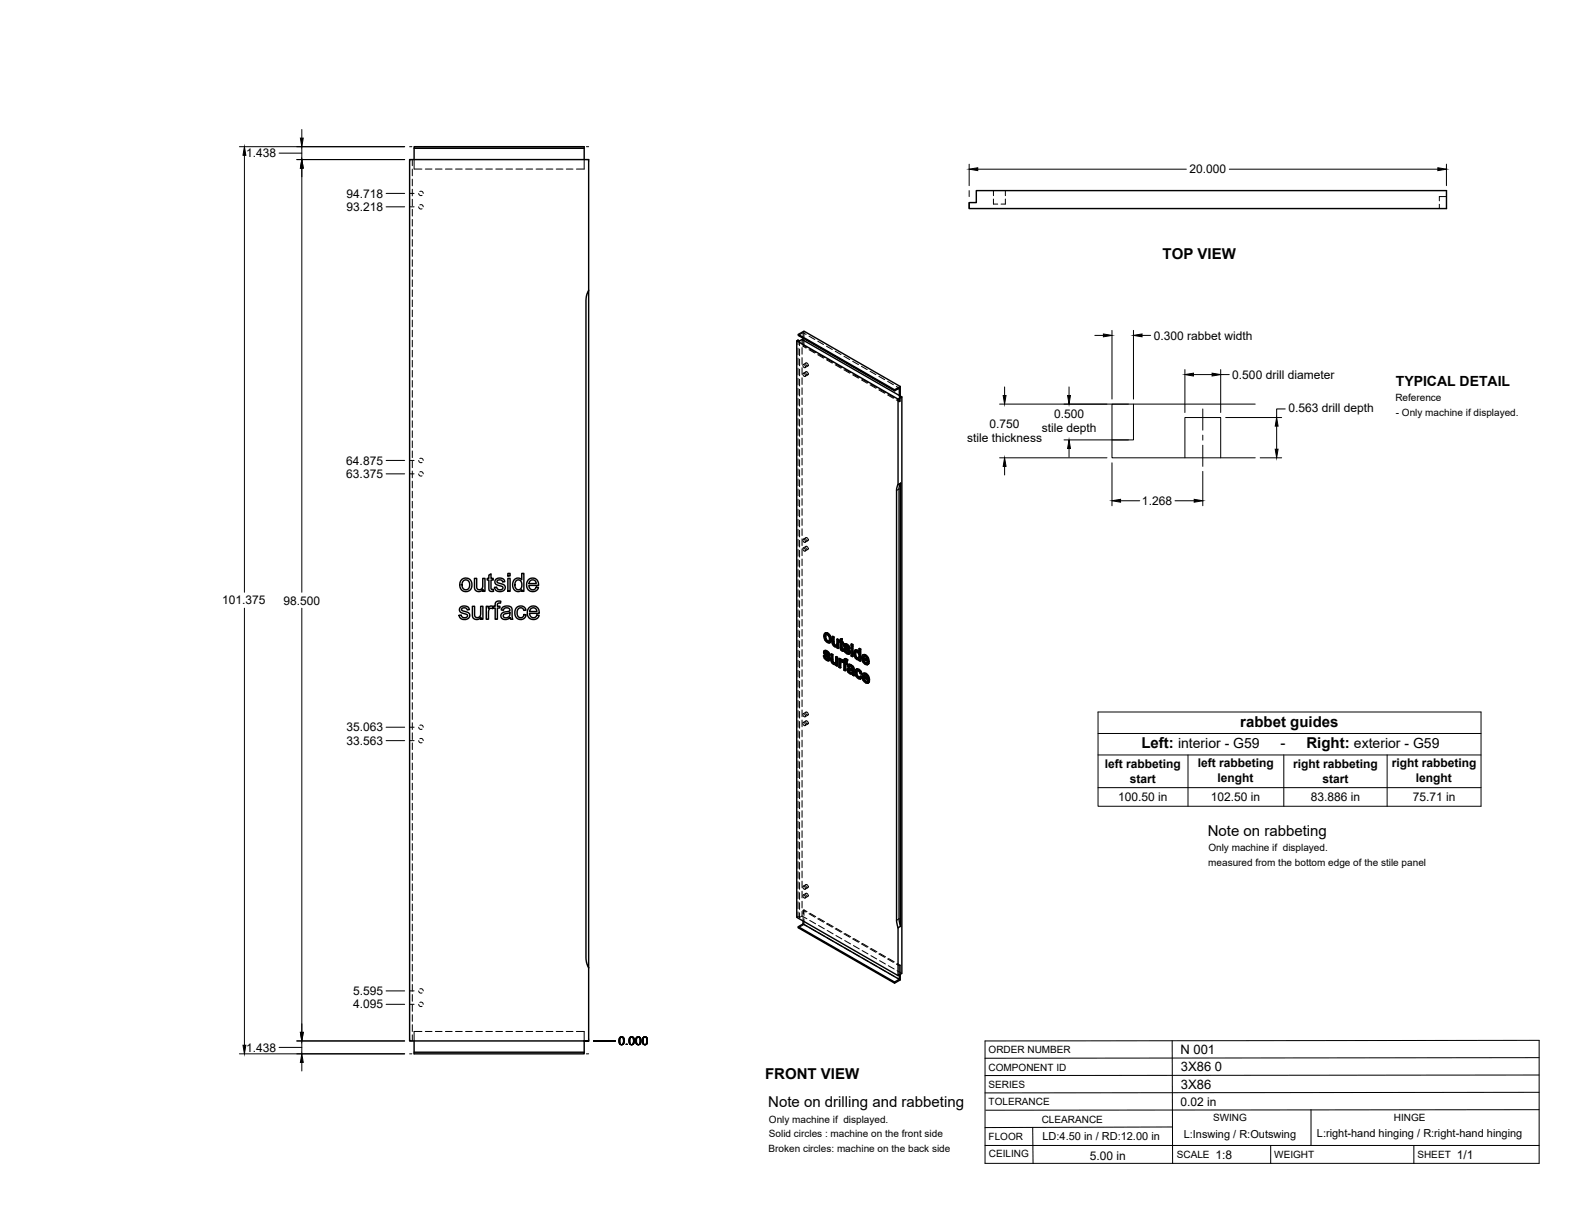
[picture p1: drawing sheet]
<svg xmlns="http://www.w3.org/2000/svg" width="559mm" height="432mm" viewBox="0 0 559 432" stroke-linecap="round" stroke-linejoin="round" font-family="sans-serif">
<!-- layer: Visible -->
<g fill="none" stroke="#000" stroke-width=".51">
<path d="M146.9 52.6v4M207.3 52.6h-60.4v-.6h60.4v4.6M346.4 67.6h166.8v6.4h-169.3v-2.1h2.5zM208.9 103v-46.4h-63.6v312.7h63.6v-266.3l-.7 1.4-.3 2.2v233.2l.3 2.2 .7 1.4M283.2 118.7l2-1.2 34.2 19.6M284.9 120v.7M282.7 120.9v204.6l35.9 20.7M317.4 138.3l-34.2-19.6v.3l34.2 19.7M319.4 137.1l-2 1.2v.4l1.7-1v2.6M319.4 137.1v3.4M320 140.8l-35.4-20.3-.9 .5-.6-.3-.4 .2 35.9 20.7M318.6 171.9l-.5 2.1v152.5l.5 2.7"/>
<path d="M319.5 171.4l-.5 2.1v152.5l.5 2.7M319.5 171.5l-.9 .5v-30.4l1.4-.8v204.6l-1.4 .8v-17M319.5 171.5v157.2M163.3 215.5l.7-.4h1.2a1.38 1.38 0 0 1 1.3 1.2l-.7 .1a1.03 1.03 0 0 0-1-.8 1.03 1.03 0 0 0-1 .8l2.6 1.2a1.62 1.62 0 0 1-.3 1.9 1.62 1.62 0 0 1-1.9 .3l-.7-.3-.6-.8v-.4l.7-.1a1.1 1.1 0 0 0 1.1 1 1.1 1.1 0 0 0 1.1-1l-2-.8a1.17 1.17 0 0 1-.5-1.9zM163.8 205.6a2.31 2.31 0 0 1 3.6 1.8 2.31 2.31 0 0 1-3.4 2.1 2.81 2.81 0 0 1-.2-3.9zM164.4 206.1l1.3-.3 .8 .9v1.6l-.7 .9h-1l-.7-.8-.1-1.4zM167.6 215.1h.8v2.6a1.15 1.15 0 0 0 1.1 1.4 1.15 1.15 0 0 0 1-1.5v-2.5h.8v4.6h-.7v-.7a1.63 1.63 0 0 1-1.9 .8 1.63 1.63 0 0 1-1.1-1.8zM168.3 205.2h.8v2.6a1.15 1.15 0 0 0 1.2 1.4 1.15 1.15 0 0 0 1-1.5v-2.5h.8v4.6h-.7v-.7a1.63 1.63 0 0 1-2 .8 1.63 1.63 0 0 1-1.1-1.9zM172.5 215.1h.7v.7a1.1 1.1 0 0 1 1.8-.6l.7-.1v-.5a1.33 1.33 0 0 1 .6-1.2 1.33 1.33 0 0 1 1.4-.1l-.1 .7a.71 .71 0 0 0-.8 0 .71 .71 0 0 0-.3 .7v.4h.9v.6h-.9v4h-.8v-4h-.7v-.3l-.2 .6-.4-.2a1.07 1.07 0 0 0-1.1 1.5v2.4h-.8zM173.4 204.1l.8-.5v1.6h.8v.6h-.8v3.1l.8 .2 .1 .7-.6 .1a1.02 1.02 0 0 1-1.1-1.5v-2.6h-.5v-.6h.5zM176 205.5l.8-.4 1.2 .1a1.33 1.33 0 0 1 1.1 1.2l-.8 .1a.96 .96 0 0 0-1-.8 .96 .96 0 0 0-.9 .9l2.6 1.1a1.57 1.57 0 0 1-.2 1.9 1.57 1.57 0 0 1-1.9 .3l-.8-.3-.5-.6-.1-.6 .7-.1a1.08 1.08 0 0 0 1.1 1 1.08 1.08 0 0 0 1.1-1.1l-1.9-.6a1.2 1.2 0 0 1-.9-.9 1.2 1.2 0 0 1 .4-1.2zM178.3 215.5l1.8-.5 1.3 .5 .5 4.2h-.8l-.1-.6a1.75 1.75 0 0 1-2 .8 1.75 1.75 0 0 1-1.3-1.7l.8-.9 1.5-.3a.7 .7 0 0 0 .9-.8 .7 .7 0 0 0-1-.5l-.9 .2-.4 .6-.8-.1z"/>
<path d="M178.8 218l2-.6a1.34 1.34 0 0 1-.5 1.6 1.34 1.34 0 0 1-1.7-.2zM180.2 205.2h.8v4.6h-.8zM180.2 203.5h.8v.8h-.8zM182.4 205.7a1.73 1.73 0 0 1 2.7 0v-2.2h.8v6.3h-.8v-.6a1.9 1.9 0 0 1-2.3 .4 1.9 1.9 0 0 1-.9-2.1zM183.1 206.1l.5-.3a1.8 1.8 0 0 1 1.6 1.2 1.8 1.8 0 0 1-.5 1.9l-.4 .3a1.8 1.8 0 0 1-1.7-1.2 1.8 1.8 0 0 1 .5-1.9zM183.2 215.6a1.96 1.96 0 0 1 3.4 .9l-.8 .1a1.29 1.29 0 0 0-1.7-.8 1.29 1.29 0 0 0-.6 1.8l.2 .9 .5 .6a1.16 1.16 0 0 0 1.7-1.1l.8 .1-.4 .9a2.18 2.18 0 0 1-2.8 .4 2.18 2.18 0 0 1-.7-2.8zM187.4 205.7a2.15 2.15 0 0 1 2.6-.4 2.15 2.15 0 0 1 1.1 2.4h-3.5l.2 .8a1.29 1.29 0 0 0 1.3 .8 1.29 1.29 0 0 0 1.1-1l.9 .1-.4 .8a2.33 2.33 0 0 1-3.3 .1 2.33 2.33 0 0 1-.2-3.2zM187.7 215.6a2.15 2.15 0 0 1 2.5-.3 2.15 2.15 0 0 1 1.1 2.3h-3.4l.1 .8a1.29 1.29 0 0 0 1.3 .8 1.29 1.29 0 0 0 1.2-1l.8 .1-.5 .9a2.35 2.35 0 0 1-3.2-.1 2.35 2.35 0 0 1-.1-3.2zM188.1 206.1l.5-.3h.9l.5 .5 .2 .8h-2.5zM188.2 216.1l.7-.4a1.27 1.27 0 0 1 1.6 1.3h-2.6zM292.2 232.7l.4 .2M292.5 230.9l.9 .1"/>
<path d="M292.6 232.9l.2-.2 .2 .6-.2 .1zM292.7 231.6l.4 .3M292.7 231.8l1.5 1.1M292.7 224.7l.6-.2 .5 .2zM292.7 224.7l-.3 .4-.1 1.1 .8 1.4a1.01 1.01 0 0 0 1.5 .3M292.8 230.8l-.4 .2M292.8 225.9l.2 1M292.8 233.4l.5 .5 .5-.1M292.8 230.9l.6 .1 .5 .4M292.8 232.7l-.4-.2a1.37 1.37 0 0 0 .8 1.7l.6 .3 .4-.2M292.9 232l1.5 1.3M292.9 231.4v.1"/>
<path d="M292.9 231.7l-.2-.3 .7 .3 .4 .6 .4 .2M293 226.9l.2-.1 .6 .6-.3 .1zM293 233.3l.5 .4M293 230.8l-.6 .2-.2 .6 1.6 1.9-.1 .5M293.2 225.1l-.2 .7M293.2 231.1l.5 .4 .2-.1 .4 .4M293.2 226.8l-.2-.9a.5 .5 0 0 1 0-.8 .5 .5 0 0 1 .8 .3l.4 .9 .1 .9-.2 .4-.6-.1M293.3 233.9l.4 .1M293.5 224.8l.9 .9 .2-.1 .4 1.3M293.7 231.5l.4 .5 .2-.2 .1 .6-.2 .1-.1-.5M293.8 227.4l.3 .1M293.8 224.7l.8 .9"/>
<path d="M293.8 234h-.1M293.9 233l.3 .4 .2-.1 .1 .5M294.2 233.4l.1 .5 .2-.1-.1 .4M294.3 233.9l-.1 .4 .2-.1-.3 .2M294.4 225.7l.3 1.3 .3-.1-.2 .8M294.7 227l-.1 .9 .2-.2-.4 .3M294.8 232.1l.7 .1v2.3M295.3 225.9l.6 .1 .1 2.2M295.3 232.4v2.2l.2-.1 .2 .4M295.3 234.6l.2 .4 .2-.1 .3 .3M295.5 235l.3 .3h.6M295.5 232.2l-.7-.1 .1 2.5 .7 1 .5 .2 .4-.1"/>
<path d="M295.7 226.1v2.2l.3-.1 .1 .4M295.7 228.3l.2 .5 .2-.2 .4 .3M295.8 235.3l.4 .1M295.9 228.8l.3 .3 .6-.1-.2 .2M295.9 226l-.6-.1v2.6l.8 .9h.9M296.2 229.1l.4 .1M296.4 235.3l-.2 .1M296.4 235.2l-.2 .2M296.5 233.1l.7 .1v3l-.3 .1v-3M296.5 235.7v.4l.4 .2M296.5 235.7l-.1 .1M296.9 226.8l.7 .1v3.1l-.2 .1v-3"/>
<path d="M297 229.4v.5l.4 .2M297 229.4l-.2 .1M297.2 233.2l-.7-.1-.1 2.1M297.6 226.9l-.7-.1v2l-.3 .4M297.6 233.7l.7 .1v.4l.5-.1 .4 .3M298 233.9v.5l.8-.3M298.1 227.3h-.3v.4l.3 .2 .1 2.5 .5 .5h.6l-.1-.4h-.4M298.1 226.8l.7-.2v1M298.2 234.8l.1 2.1-.2 .1v-1.6M298.3 233.8l-.7-.1v3l.5 .3M298.4 234.7h.1M298.5 234l-.3 .2"/>
<path d="M298.6 226.7v1.1l.6 .1M298.6 227.8l.6 .1-.2 .5v-.4M298.6 234.2l.4 .4M298.6 230.2l.4 .2M298.7 230.4l.5 .1M298.8 226.6l-.7 .2v.7l-.3-.2M298.8 228.3v1.8M298.9 235l-.6-.3v.6M299 228.4l-.4-.2v1.9l.3 .2M299 234.5v.4l.4 .2v2.6l.4 .3M299 234.7l-.1 .3M299 230.6l.1 .5"/>
<path d="M299 234.9l-.1 .1M299.3 230.3l.4 .2M299.6 228.5l.9 .1M299.7 233.8l1.1 .3M299.7 230.5l.2-.2 .2 .6-.2 .1zM299.8 229.2l.4 .3M299.8 229.4l1.5 1.1M299.8 235l.8 .2-.2 .5v-.4M299.9 228.4l-.3 .2M299.9 233.7l-.3 .1M299.9 231l.5 .5h.5M299.9 228.5l1.2 .5"/>
<path d="M299.9 230.3l-.4-.1a1.29 1.29 0 0 0 .6 1.5l.7 .4 .5-.2M300 229.7l1.6 1.2M300 229v.1M300.1 229.3l-.3-.2 .7 .2 .4 .7 .4 .1M300.1 234.4v.5M300.1 235.5v2.4l-.3 .1v-2.6l.6 .3M300.1 233.9l.4 .3 .3-.1-.3 .5v-.4M300.1 230.9l.5 .5M300.1 228.4l-.7 .3v.5l1.5 1.9-.1 .5M300.3 228.7l.5 .4 .3-.1 .3 .5M300.4 233.8h-.8l-.2 .9-.4-.2h.4M300.4 231.5l.4 .1"/>
<path d="M300.5 234.6a.32 .32 0 0 0-.4-.3 .32 .32 0 0 0-.3 .4v.3l.8 .2M300.8 229.1l.4 .5 .2-.1 .2 .5-.3 .1-.1-.5M300.9 237.1l.5-.1 1 .3M300.9 231.6h-.1M301 230.6l.3 .5 .3-.2 .1 .5M301 237.9l.2 .4 .2-.1 .4 .3M301.1 237.7l.3 .5M301.1 237l-.3 .2M301.2 238.3l.3 .4h.7M301.2 236.4l.1-.1-.2 .3zM301.2 237.6l-.1 .1M301.2 235.8l.8 .1 .6 .4"/>
<path d="M301.3 237.6l.3 .1a.57 .57 0 0 1 .7 .3 .57 .57 0 0 1-.1 .7l-.2 .1M301.3 237.6l-.2 .1M301.3 237.6l-.1 .1M301.3 236.3l.9 .5a.36 .36 0 0 1 .2 .6 .36 .36 0 0 1-.6-.1l-.6-.2M301.3 231.1l.1 .4 .3-.1-.2 .4M301.4 237l-.8 .3 .1 .9 .7 .8 1 .1 .1 .4 .5 .3M301.4 231.5l-.1 .4 .2-.1-.3 .3M301.4 235.7l-.5 .2M301.5 238.7h.8M301.8 236.1l.5 .4 .3-.2 .3 .4M302 229.7l.6 .1zM302 228.6l.6 .1z"/>
<path d="M302 229.7v3l.4 .3M302 228.6v.6l.4 .2M302 235.9l-.6-.2-.5 .2-.3 .4 .5 .3M302.3 236.5l.3 .4 .3-.2 .1 .5M302.6 229.8v3.1l-.2 .1v-3M302.6 228.7l-.2 .7v-.6M302.6 236.9l.2 .4 .2-.1 .1 2M302.8 237.3v2.1l.3-.2 .1 .4-.2 .2-.2-.4M303.4 232.1l.2 .9M303.4 230.7h.8l.5 .4M303.6 233l.2-.1 .5 .6-.3 .1zM303.6 231.3l.6 .1 .5 1v1.1l-.6 .1"/>
<path d="M303.6 231.3l-.2 .8 .2-.2 .2 1M303.6 231.2v.1M303.7 230.6l-.4 .2M303.8 231.2l-.2 .7M303.8 238.8l.2 1 .2-.2 .6 .6M303.9 237.4l.9 .1 .7 .6M304 239.8l.5 .5h.6M304 230.8l.7 .4M304.1 237.3l-.4 .2M304.2 238l-.2 .7M304.2 230.7l-.5-.1a1.97 1.97 0 0 0 0 3.1 .73 .73 0 0 0 1.1 .3M304.3 233.5l.3 .1"/>
<path d="M304.5 237.6l.7 .7 .3-.2 .3 1-.2 .1-.4-.9M304.7 230.2l.5 .2 .2-.1v4.2l-.2 .1v-4.2M304.8 234v.4l.4 .2M304.8 234l-.2 .1M304.8 237.5a1.12 1.12 0 0 0-1.4 .3 1.12 1.12 0 0 0 0 1.4l.8 1.3 1.1 .4M305.2 240l.4 .3M305.4 230.3l-.5-.3-.2 .2v1.5l-.3-.5M305.6 239.2l-.4-.2-.5-.9-.7-.1-.2 .8 .2-.1 .2 .9M306 232.4h1.1l.9 .9M306.2 233.4l1.5 .8-.5-1a.53 .53 0 0 0-.6-.4 .53 .53 0 0 0-.4 .6l.2-.1 1.2 .6M306.2 239h1.1l.8 .9M306.3 239.9l1.5 .9-.5-1.1a.52 .52 0 0 0-.6-.3 .52 .52 0 0 0-.4 .5l.3-.1 1.2 .7"/>
<path d="M306.4 234.7l.6 .6 .6-.1M306.4 233.9l.2 .6M306.6 232.9l-.2 .4M306.7 239.4l-.1 .4M306.9 232.5l.9 .9 .2-.1 .3 1.3M307 235.3l.4 .1M307.1 239.1l.8 .9 .2-.1 .4 1.3M307.1 232.4l-.6-.2-.6 .5v1.6l.5 .9 .9 .6h.5l.5-.6M307.3 239l-.6-.2-.7 .4v1.8l.6 .9 .9 .5h.3l.7-.6M307.5 235.3l-.1 .1M307.7 235l.4 .4M307.8 233.4l.3 1.4 .2-.2-.2 .2"/>
<path d="M307.9 240l.4 1.3 .2-.1-.2 .1M308.1 234.9l-1.9-1.1 .2 .9 .2-.2 .6 .6M308.3 235.2l-.5 .6M308.3 235.2l-.4-.3-.5 .5M305.6 240.3l.3-.1-.6 .7zM305.9 240.2l-.5-.4-.4 .6-.5-.1M306.6 240.5l.2 .6M306.6 241.3l.5 .5h.6M307.1 241.8l.4 .1M307.6 241.9h-.1M307.8 241.6l.5 .3M308.3 241.5l-2-1.2 .3 1 .2-.2 .5 .6"/>
<path d="M308.5 241.8l-.5 .6M308.5 241.8l-.5-.3-.5 .4M284.9 326.8v1l-1.7 1v.4l34.2 19.6v-.4l-34.2-19.6M284.9 327.8l34.2 19.7-1.7 .9M319.5 328.7l-.9 .5M319.1 345.9v1.6M319.4 345.7v2l-2 1.1M146.9 369.3v4.6h60.4v-.6h-60.4M207.3 369.3v4"/>
</g>
<!-- layer: Hidden -->
<g fill="none" stroke="#000" stroke-width=".35">
<path d="M146.3 56.6v2.2M146.3 60v2.4M146.9 56.6v3.4h2.8M150.9 60h2.4M154.5 60h2.3M158 60h2.4M161.6 60h2.4M165.2 60h2.4M168.8 60h2.3M172.3 60h2.4M175.9 60h2.4M179.5 60h2.4"/>
<path d="M183 60h2.4M186.6 60h2.4M190.2 60h2.4M193.8 60h2.4M197.3 60h2.4M200.9 60h2.4M207.3 56.6v3.4h-2.8M146.3 63.6v2.3M146.3 67.1v2.4M146.3 70.7v2.4M146.3 74.3v2.4M146.3 77.9v2.3"/>
<path d="M148.6 73.4l.4 .7h.8M148.6 68.6l.4 .7h.8M148.9 72.7h.9l.4 .7M148.9 67.9l.9 .1 .4 .6M352.5 70.6v1.8h1.5M352.5 67.6v1.8M356.7 70.6v1.8h-1.5M356.7 67.6v1.8M510.7 72.5v1.5M513.2 69.7h-2.5v1.6M146.3 81.4v2.4M146.3 85v2.4"/>
<path d="M146.3 88.6v2.4M146.3 92.1v2.4M146.3 95.7v2.4M146.3 99.3v2.4M146.3 102.8v2.4M146.3 106.4v2.4M146.3 110v2.4M146.3 113.6v2.4M146.3 117.1v2.4M284.9 118v2M284.9 118l-1.7 1M284.9 118l1.1 .7"/>
<path d="M285.2 117.5v2M287 119.3l2.1 1.2M146.3 120.7v2.4M146.3 124.3v2.4M146.3 127.8v2.4M146.3 131.4v2.4M146.3 135v2.4M146.3 138.6v2.3M283.1 120.7v1.6M283.1 123.5v2.4M283.1 127.1v2.4M283.1 130.7v2.4"/>
<path d="M283.1 134.2v2.4M283.1 137.8v2.4M283.7 121v1.6M283.7 123.8v2.4M283.7 127.4v2.4M283.7 131v2.4M283.7 134.6v2.3M283.7 138.1v2.4M284.6 120.5v1.6M284.6 123.3v2.4M284.6 126.9v2.4M284.6 130.5v2.3"/>
<path d="M284.6 134v2.4M284.6 137.6v2.4M284.9 120.7v2.2M284.9 132.5a.6 .6 0 0 1 .8 .3 .6 .6 0 0 1-.3 .8l-.5-.5zM284.9 129.4a.56 .56 0 0 1 .8 .3 .56 .56 0 0 1-.4 .7l-.4-.6zM285.2 122.7l-.3 .2 1.1 .6M285.2 120.7v2M285.2 122.7l1.1 .6M285.9 128.8a.55 .55 0 0 1 .8 .3 .55 .55 0 0 1-.4 .8l-.4-.7zM286 131.9a.56 .56 0 0 1 .7 .4 .56 .56 0 0 1-.4 .7l-.4-.7zM286 131.9l-1 .6M286 128.8l-1 .5"/>
<path d="M286.6 133l-1 .6M286.6 129.9l-1 .6M287 124.1l2.1 1.2M287.4 123.9l2 1.2M290.1 121.1l2.1 1.1M290.1 125.9l2.1 1.2M290.4 125.7l2.1 1.2M293.2 122.8l2.1 1.2M293.2 127.7l2.1 1.1M293.5 127.5l2.1 1.2M296.3 124.6l2.1 1.2M296.3 129.4l2.1 1.2"/>
<path d="M296.7 129.2l2 1.2M299.4 126.4l2.1 1.2M299.4 131.2l2.1 1.2M299.7 131l2.1 1.2M302.5 128.2l2.1 1.2M302.5 133l2.1 1.2M302.8 132.8l2.1 1.2M305.6 130l2.1 1.1M305.6 134.8l2.1 1.2M305.9 134.6l2.1 1.2M308.7 131.7l2.1 1.2M308.7 136.6l2.1 1.2"/>
<path d="M309 136.4l2.1 1.2M311.8 133.5l2.1 1.2M311.8 138.3l2.1 1.2M312.1 138.2l2.1 1.1M314.9 135.3l2.1 1.2M315.2 139.9l2.1 1.2M318 137.1l1.1 .6M146.3 142.1v2.4M146.3 145.7v2.4M146.3 149.3v2.4M146.3 152.8v2.4M146.3 156.4v2.4"/>
<path d="M146.3 160v2.4M283.1 141.4v2.4M283.1 144.9v2.4M283.1 148.5v2.4M283.1 152.1v2.4M283.1 155.7v2.4M283.1 159.2v2.4M283.7 141.7v2.4M283.7 145.3v2.3M283.7 148.8v2.4M283.7 152.4v2.4M283.7 156v2.4"/>
<path d="M283.7 159.6v2.3M284.6 141.2v2.4M284.6 144.7v2.4M284.6 148.3v2.4M284.6 151.9v2.4M284.6 155.5v2.3M284.6 159v2.4M314.9 140.1l2.1 1.2M318 141.9l1.1 .6M318.3 141.7l1.1 .6M319.1 140.3v2.2l.3-.2v-1.8M146.3 163.6v2.3"/>
<path d="M146.3 167.1v2.4M146.3 170.7v2.4M146.3 174.3v2.4M146.3 177.9v2.3M148.6 163.4l.4 .7h.8M148.6 168.1l.4 .7h.8M148.9 162.7l.8-.1 .5 .8M148.9 167.4h.8l.5 .7M283.1 162.8v2.4M283.1 166.4v2.4M283.1 169.9v2.4M283.1 173.5v2.4"/>
<path d="M283.1 177.1v2.4M283.7 163.1v2.4M283.7 166.7v2.4M283.7 170.3v2.4M283.7 173.8v2.4M283.7 177.4v2.4M284.6 162.6v2.4M284.6 166.2v2.4M284.6 169.8v2.3M284.6 173.3v2.4M284.6 176.9v2.4M146.3 181.4v2.4"/>
<path d="M146.3 185v2.4M146.3 188.6v2.3M146.3 192.2v2.3M146.3 195.7v2.4M146.3 199.3v2.4M283.1 180.7v2.3M283.1 184.3v2.3M283.1 187.8v2.4M283.1 191.4v2.4M283.1 195v2.3M283.1 198.5v2.4M283.7 181v2.4"/>
<path d="M283.7 184.6v2.3M283.7 188.1v2.4M283.7 191.7v2.4M283.7 195.3v2.4M283.7 198.8v2.4M284.6 180.5v2.3M284.6 184v2.4M284.6 187.6v2.4M284.6 191.2v2.4M284.6 194.8v2.3M284.6 198.3v2.4M284.9 191.3a.56 .56 0 0 1 .8 .4 .56 .56 0 0 1-.4 .7l-.4-.6z"/>
<path d="M284.9 194.5a.56 .56 0 0 1 .8 .3 .56 .56 0 0 1-.4 .7l-.4-.6zM285.9 190.8a.58 .58 0 0 1 .7 .3 .58 .58 0 0 1-.2 .8l-.4-.5zM285.9 193.9a.55 .55 0 0 1 .8 .3 .55 .55 0 0 1-.4 .7l-.4-.6zM286 190.7l-1 .6M286 193.8l-1 .6M286.6 191.8l-1 .6M286.6 194.9l-1 .6M146.3 202.9v2.3M146.3 206.4v2.4M146.3 210v2.4M146.3 213.6v2.4M146.3 217.1v2.4"/>
<path d="M283.1 202.1v2.4M283.1 205.7v2.4M283.1 209.3v2.3M283.1 212.8v2.4M283.1 216.4v2.4M283.1 220v2.4M283.7 202.4v2.4M283.7 206v2.4M283.7 209.6v2.3M283.7 213.1v2.4M283.7 216.7v2.4M284.6 201.9v2.4"/>
<path d="M284.6 205.5v2.4M284.6 209v2.4M284.6 212.6v2.4M284.6 216.2v2.4M284.6 219.8v2.3M146.3 220.7v2.4M146.3 224.3v2.4M146.3 227.9v2.4M146.3 231.4v2.4M146.3 235v2.4M146.3 238.6v2.4M283.1 223.5v2.4"/>
<path d="M283.1 227.1v2.4M283.1 230.7v2.4M283.1 234.3v2.3M283.1 237.8v2.4M283.7 220.3v2.4M283.7 223.8v2.4M283.7 227.4v2.4M283.7 231v2.4M283.7 234.6v2.3M283.7 238.1v2.4M284.6 223.3v2.4M284.6 226.9v2.4"/>
<path d="M284.6 230.5v2.4M284.6 234v2.4M284.6 237.6v2.4M292.4 232.5l.3 1-.2 .1M292.5 231.3v.4l-.2 .2M292.5 230.9l-.3 .5M292.5 225.6l.4 1.3-.2 .1M292.5 231.7l.3 .5-.2 .1M292.7 230.8l-.4 .3M292.7 233.5l.8 .6-.2 .2M292.8 231.4l.2-.1-.1 .1M292.8 232.2l1.2 1.1-.3 .1"/>
<path d="M292.9 226.9l.9 .9-.3 .1M292.9 224.5l-.6 1.2M293 231.3l-.3 .1M293 231.3l.4 .1-.2 .1M293.2 225.1l-.2 .1M293.2 225.1h.6l-.3 .1M293.4 231.4l.4 .4-.2 .1M293.5 234.1l.5 .2-.2 .2M293.8 225.1l.5 .6-.2 .1M293.8 227.8l.6 .2-.2 .1M293.8 233.8h.1M293.8 231.8l.2 .4-.2 .1"/>
<path d="M293.9 233.8l-.1 .2M294 233.3l.1 .3-.2 .1M294 232.2l.4 .2M294.1 233.6l-.2 .2M294.3 234.3h-.3M294.3 227.4l-.2 .1M294.3 225.7l.2 1-.2 .1M294.5 226.7l-.1 .5-.3 .4M294.6 227.9l-.2 .1M295.1 232v2.3l-.2 .2M295.1 234.3l.1 .5-.2 .1M295.2 234.8l.3 .4-.2 .2"/>
<path d="M295.5 225.7v2.4l-.2 .1M295.5 228.1l.1 .5-.2 .1M295.5 235.2l.5 .4-.3 .1M295.6 228.6l.3 .4-.2 .1M295.9 229l.5 .3-.3 .1M296 235.6l.8-.1-.2 .1M296.4 229.3h.8l-.2 .1M296.4 235.3h.1M296.5 235.2l-.2 .2M296.7 235.1l-.3 .2M296.7 232.9v1.9l-.3 .4M296.8 235.5l-.3 .6"/>
<path d="M296.8 236l.4 .2M296.8 229h.1M296.9 229l-.2 .1M297.1 228.9l-.3 .1M297.1 226.7v1.9l-.3 .4M297.2 229.3l-.2 .6M297.2 229.7l.4 .3M297.9 233.6v3l-.3 .1M297.9 236.6l.4 .3M298 227.6l.4 .2-.3 .1M298 227.2l-.2 .5M298.1 227.3l.3 .1"/>
<path d="M298.3 234.2v.1M298.4 227.8v2.4l-.2 .1M298.4 226.7v.7l-.3 .1M298.4 230.2l.2 .3-.2 .1M298.4 234l-.4 .4M298.5 234.6l-.1 .1M298.5 234.5l.3 .1-.2 .1M298.6 228.2l.2-.2v.3M298.6 230.5l.4 .3-.3 .1M298.8 234.6l.3 .3M298.8 228l.4 .3M299 230.8l.3 .1"/>
<path d="M299 234.7l.3-.2-.2 .4M299.1 234.9h-.1M299.2 234.4l.1 .1M299.3 234.8l.3 .2-.2 .1M299.3 234.5l-.3 .4M299.3 234.4l-.3 .2M299.4 234.5l.2 .1M299.5 230.2l.3 .9-.2 .1M299.6 228.9l-.2 .6M299.6 235v2.6l-.2 .1M299.6 237.6l.5 .3M299.7 229.3l.3 .5-.3 .1"/>
<path d="M299.7 228.6l-.4 .4M299.7 233.9l-.1 .7-.2 .1M299.8 228.5l-.4 .2M299.8 233.7l-.3 .3M299.8 231.1l.8 .7-.2 .1M299.8 235.4l.3-.1v.2M299.9 234.4h.2M300 229.8l1.1 1.1-.3 .1M300.1 228.9l-.1 .1M300.1 235.3l.5 .3M300.1 228.9l.5 .1-.3 .2M300.2 234.3h.2l-.2 .2"/>
<path d="M300.4 234.3l.3 .2M300.6 229l.4 .4-.3 .1M300.6 231.8l.6 .2-.3 .1M300.8 237.5l.2 .7-.2 .2M300.8 236.2l.5 .3M300.9 237.1l-.4 .5M301 229.4l.1 .4-.2 .2M301 237l-.4 .3M301 238.2l.7 .7-.3 .1M301.1 231.5h-.2M301.1 235.8l-.5 .5M301.1 231.5l-.2 .1"/>
<path d="M301.1 230.9l.1 .3-.2 .2M301.1 235.7l-.3 .2M301.1 229.8l.5 .2M301.2 231.2l-.1 .3M301.3 237.5h.2zM301.3 237.5l-.1 .1M301.4 237.5l-.3 .1M301.4 231.9l-.2 .1M301.3 236.3h.1M301.5 237.5l1.1 .3-.2 .1M301.5 236.2l.5 .1-.3 .1M301.7 238.9l.5 .1-.3 .2"/>
<path d="M302 236.3l.5 .5-.3 .1M302.2 239h.4l-.2 .1M302.2 229.6v3l-.2 .1M302.2 228.5l-.2 .7M302.2 232.6l.4 .3M302.2 229l.4 .3M302.4 237.3l.2 .1M302.4 238.6l-.2 .1M302.5 236.8l.1 .5-.2 .1M302.5 238.5l-.2 .2M302.6 237.8l-.3 .8M302.6 237.3l-.2 .2"/>
<path d="M302.6 239l.1 .4-.2 .1M302.7 239.4l.5 .2M303.1 231.6l.2 1-.2 .1M303.3 232.6l.4 .7-.2 .2M303.3 230.9l-.4 .9M303.5 230.7l-.5 .3M303.6 238.4l.3 1.3-.2 .2M303.7 233.3l.5 .6-.2 .1M303.7 237.6l-.3 .9M303.8 231.2h.5l-.2 .1M303.8 231.2h-.2M303.8 231.2h.1"/>
<path d="M303.9 239.7l.9 .9-.3 .2M303.9 237.4l-.4 .4M304.2 238h-.2M304.2 237.9h.6l-.2 .2M304.2 233.9l.8-.1-.2 .2M304.3 231.2l.5 .5-.2 .2M304.7 231.2l.2 .3M304.8 237.9l.4 .4-.3 .1M304.8 231.7l.2 .8-.2 .4M304.8 233.5l-.2 .1M304.9 230v1.5l-.2 .2M305 232.8l-.4 .8"/>
<path d="M305 233.8l-.2 .6M305 234.2l.4 .3M305.2 238.3l.2 .6-.2 .1M305.4 238.9l.4 .2M305.4 239.8l-.4 .6M305.9 233.3l.4 1.3-.3 .2M306.1 239.9l.3 1.3-.2 .1M306.2 233.8l.2-.1v.2M306.3 234.6l.9 .9-.2 .2M306.3 232.3l-.6 1.1M306.4 233.7l1.9 1.1M306.4 238.9l-.5 1.1"/>
<path d="M306.6 232.9h-.2M306.7 232.7l.5 .1-.3 .1M306.7 239.4h-.1M306.8 239.3l.5 .1-.2 .1M307.2 232.8l.5 .6-.2 .2M307.2 235.5l.7 .2-.2 .2M307.3 239.4l.5 .6-.2 .1M307.6 235.2h.1M307.6 235.2l-.1 .1M307.6 233.9l.3 .2M307.7 235.2l-.3 .1M307.7 233.4l.2 .7-.2 .1"/>
<path d="M307.8 240l.2 .6-.2 .2M307.9 234.9l-.3 .3M308 235.7h-.1M146.3 242.1v2.4M146.3 245.7v2.4M146.3 249.3v2.4M146.3 252.9v2.3M146.3 256.4v2.4M148.6 258l.4 .7h.8M148.9 257.3l.9 .1 .4 .6M283.1 241.4v2.4M283.1 245v2.4"/>
<path d="M283.1 248.5v2.4M283.1 252.1v2.4M283.1 255.7v2.4M283.1 259.2v2.4M283.7 241.7v2.4M283.7 245.3v2.4M283.7 248.9v2.3M283.7 252.4v2.4M283.7 256v2.4M283.7 259.6v2.4M284.6 241.2v2.4M284.6 244.8v2.3"/>
<path d="M284.6 248.3v2.4M284.6 251.9v2.4M284.6 255.5v2.4M284.6 259.1v2.3M284.9 253.3a.55 .55 0 0 1 .7 .3 .55 .55 0 0 1-.3 .7l-.4-.4zM284.9 256.4a.56 .56 0 0 1 .8 .3 .56 .56 0 0 1-.4 .7l-.4-.6zM286 255.8a.6 .6 0 0 1 .6 .3 .6 .6 0 0 1-.2 .8l-.4-.5zM286 252.7a.6 .6 0 0 1 .6 .3 .6 .6 0 0 1-.2 .8l-.4-.5zM286 255.8l-1 .5M286 252.6l-1 .6M286.6 256.9l-1 .6M286.6 253.7l-1 .6"/>
<path d="M304.8 240.6l.7 .2M305.2 240.3h-.1M306.3 240.3l.2-.1 .1 .3M306.4 241.2l.9 .9-.2 .2M306.5 240.2l2 1.1M307.3 242.1l.8 .2-.3 .1M307.7 241.8h.1M307.8 240.5l.2 .1M307.8 241.7l-.1 .1M308 241.5l-.3 .3M308.2 242.2l-.1 .1M146.3 260v2.4"/>
<path d="M146.3 263.6v2.4M146.3 267.1v2.4M146.3 270.7v2.4M146.3 274.3v2.4M146.3 277.9v2.3M148.6 262.8l.4 .7h.8M148.9 262.1h.9l.4 .7M283.1 262.8v2.4M283.1 266.4v2.4M283.1 270v2.4M283.1 273.5v2.4M283.1 277.1v2.4"/>
<path d="M283.7 263.1v2.4M283.7 266.7v2.4M283.7 270.3v2.4M283.7 273.9v2.3M283.7 277.4v2.4M284.6 262.6v2.4M284.6 266.2v2.4M284.6 269.8v2.3M284.6 273.3v2.4M284.6 276.9v2.4M146.3 281.4v2.4M146.3 285v2.4"/>
<path d="M146.3 288.6v2.4M146.3 292.2v2.3M146.3 295.7v2.4M146.3 299.3v2.4M283.1 280.7v2.4M283.1 284.3v2.3M283.1 287.8v2.4M283.1 291.4v2.4M283.1 295v2.3M283.1 298.6v2.3M283.7 281v2.4M283.7 284.6v2.4"/>
<path d="M283.7 288.1v2.4M283.7 291.7v2.4M283.7 295.3v2.4M283.7 298.9v2.3M284.6 280.5v2.4M284.6 284.1v2.3M284.6 287.6v2.4M284.6 291.2v2.4M284.6 294.8v2.4M284.6 298.3v2.4M146.3 302.9v2.3M146.3 306.5v2.3"/>
<path d="M146.3 310v2.4M146.3 313.6v2.4M146.3 317.2v2.3M283.1 302.1v2.4M283.1 305.7v2.4M283.1 309.3v2.3M283.1 312.8v2.4M283.1 316.4v2.4M283.1 320v2.4M283.7 302.4v2.4M283.7 306v2.4M283.7 309.6v2.4"/>
<path d="M283.7 313.1v2.4M283.7 316.7v2.4M284.6 301.9v2.4M284.6 305.5v2.4M284.6 309.1v2.3M284.6 312.6v2.4M284.6 316.2v2.4M284.6 319.8v2.4M284.9 317.6a.56 .56 0 0 1 .8 .3 .56 .56 0 0 1-.4 .7l-.4-.6zM284.9 314.5a.56 .56 0 0 1 .8 .3 .56 .56 0 0 1-.4 .7l-.4-.6zM285.9 317a.58 .58 0 0 1 .7 .3 .58 .58 0 0 1-.2 .8l-.4-.5zM286 313.9a.6 .6 0 0 1 .6 .3 .6 .6 0 0 1-.2 .8l-.4-.5z"/>
<path d="M286 316.9l-1 .6M286 313.8l-1 .6M286.6 318.1l-1 .5M286.6 314.9l-1 .6M146.3 320.7v2.4M146.3 324.3v2.4M146.3 327.9v2.4M146.3 331.4v2.4M146.3 335v2.4M146.3 338.6v2.4M283.1 325.2l.6 .3M283.1 323.6v1.6"/>
<path d="M283.1 325.2l-.4 .3M283.7 323.9v1.6l.9-.5M283.7 320.3v2.4M284.6 323.3v1.7M284.6 325l1.7 1M284.9 324.3v-1.3l.3-.2v2M284.9 325.5v1.3M284.9 323l1.1 .6M285.2 328l-2 1.2M285.2 326v2M285.2 322.8l1.1 .6M285.2 328l1.1 .6"/>
<path d="M287 324.2l2.1 1.2M287.3 326.6l2.1 1.2M287.4 324l2 1.2M287.4 329.2l2 1.2M290.1 326l2.1 1.2M290.4 328.4l2.1 1.1M290.4 325.8l2.1 1.2M290.4 331l2.1 1.2M293.2 327.8l2.1 1.2M293.5 330.1l2.1 1.2M293.5 327.6l2.1 1.2M293.5 332.8l2.1 1.2"/>
<path d="M296.3 329.6l2.1 1.2M296.6 331.9l2.1 1.2M296.7 329.4l2 1.2M296.7 334.6l2 1.2M299.4 331.3l2.1 1.2M299.7 333.7l2.1 1.2M299.7 331.2l2.1 1.2M299.7 336.4l2.1 1.1M302.5 333.1l2.1 1.2M302.8 335.5l2.1 1.2M302.8 333l2.1 1.1M302.8 338.1l2.1 1.2"/>
<path d="M305.6 334.9l2.1 1.2M305.9 337.3l2.1 1.2M305.9 334.7l2.1 1.2M305.9 339.9l2.1 1.2M308.7 336.7l2.1 1.2M309 339.1l2 1.2M309 336.5l2.1 1.2M311.8 338.5l2.1 1.2M312.1 338.3l2.1 1.2M146.3 342.2v2.3M146.3 345.7v2.4M146.3 349.3v2.4"/>
<path d="M146.3 352.9v2.4M146.3 356.4v2.4M148.6 356.3l.4 .7h.8M148.6 351.6l.4 .7h.8M148.9 355.7l.8-.1 .5 .7M148.9 350.9h.8l.5 .7M309 341.7l2.1 1.2M312.1 340.8l2 1.2M312.1 343.5l2.1 1.2M314.9 340.3l2.1 1.2M315.2 342.6l2 1.2M315.2 340.1l2.1 1.2"/>
<path d="M315.2 345.3l2.1 1.2M318 342.1l1.1 .6 .3-.2M318.3 344.4l1.7 1M318.3 341.9l1.1 .6M318.3 347l1.1 .7M319.1 342.7v3.2M319.4 342.5v3.2M146.3 360v2.4M146.3 363.6v2.4M146.3 367.2v2.1M149.7 366h-2.8v3.3M150.9 366h2.4"/>
<path d="M154.5 366h2.3M158 366h2.4M161.6 366h2.4M165.2 366h2.4M168.8 366h2.3M172.3 366h2.4M175.9 366h2.4M179.5 366h2.4M183 366h2.4M186.6 366h2.4M190.2 366h2.4M193.8 366h2.4"/>
<path d="M197.3 366h2.4M200.9 366h2.4M204.5 366h2.8v3.3"/>
</g>
<!-- layer: Reference -->
<g fill="none" stroke="#000" stroke-width=".35">
<path d="M145.3 52h.8M146.1 56.6h-.8v.8M208 56.6h.9v.8M208 52h.9M145.3 68.6h1.6M145.3 73.4h1.6M343.9 67.6v2.1M343.9 71.9v2.1M513.2 67.6v2.1M513.2 71.9v2.1M402.1 143.4v12.7h-7.6M445.3 143.4h-50.8v19h50.8"/>
<path d="M145.3 163.4h1.6M145.3 168.1h1.6M420.4 162.4v-14.3h12.7v14.3M145.3 258h1.6M145.3 262.8h1.6M145.3 351.6h1.6M145.3 356.3h1.6M145.3 368.6v.7h.8M145.3 373.9h.8M207.3 369.3h1.6zM208 373.9h.9M208.9 368.6v.7h-.9"/>
</g>
<!-- layer: Hidden Narrow -->
<path d="M293.5 232.8l-.2 .1M295.1 233.8l-.3 .2M295.5 227.6l-.2 .1M296.7 234.5l-.2 .2M297.1 228.3l-.2 .1M298.4 229.5l-.3 .2M299.6 234.3l-.2 .1M300.6 230.4l-.2 .2M301.9 237.6l-.3 .1M302.6 238l-.2 .1" fill="none" stroke="#000" stroke-width=".35"/>
<!-- layer: Visible Narrow -->
<path d="M319 173.5l-.9 .5M293.5 232.3l-.2 .1M295.5 233.9l-.2 .1M295.9 227.7l-.2 .1M298.8 229.8l-.2 .1M300.1 234.6l-.3 .1M300.6 229.9l-.2 .1M301.8 237.1l-.2 .2M303 237.6l-.2 .2M303 238.3l-.2 .1M319 326l-.9 .5" fill="none" stroke="#000" stroke-width=".35"/>
<!-- layer: Titleblock -->
<path d="M349.5 369.3l196.6-.2v43.7h-196.6zM415.9 369.3l.1 43.5M546.1 375.3l-196.6 .2M416 399.9l-66.5 .2M465.1 393.7v12.7M546.1 393.7l-196.3 .2M546.1 387.6l-196.6 .2M546.1 381.4l-196.6 .2M349.5 406.4h196.6M366.4 400l.1 12.8M450.8 406.4v6.4M501.6 406.4v6.4" fill="none" stroke="#000" stroke-width=".36"/>
<!-- layer: Custom Tables -->
<path d="M389.6 252.6h135.9v33.5h-135.9zM389.6 260.2h135.9M389.6 267.9h135.9M389.6 279.5h135.9M421.5 267.9v18.2M455.5 267.9v18.2M492.1 267.9v18.2" fill="none" stroke="#000" stroke-width=".35"/>
<!-- layer: FD_Dimensions -->
<g fill="none" stroke="#000" stroke-width=".35">
<path d="M84.9 52h58.7M86.7 55.1v155M99 54.3h8.1M105.3 56.6h38.3M107.1 46v3M107.1 52v4.6M107.1 59.7v150.4M343.9 58.3v7.6M513.2 58.3v7.6M137 68.6h6.6M137 73.4h6.6M346.9 60h74"/>
<path d="M436.1 60h74M388.4 119h3.1M394.5 117.2v24.4M402.1 117.2v24.4M405.2 119h3M356.4 137.3v3M379.3 137.3v3M420.4 131.1v15.3M423.4 132.9h6.6M433.1 131.1v15.3M433.1 132.9h3M354.6 143.4h45.8"/>
<path d="M377.5 156.1h22.9M379.3 159.1v3.1M434.9 148.1h19.8M452.9 151.2v8.2M456 145.1h-3.1v3M137 163.4h6.6M137 168.1h6.6M354.6 162.4h38.1M356.4 165.5v3M394.5 164.2v15.3M397.6 177.7h6.8M416.9 177.7h6.8"/>
<path d="M426.7 167.3v12.2M447.1 162.4h7.6M86.7 215.8v155.1M107.1 215.8v150.5M137 258h6.6M137 262.8h6.6M137 351.6h6.6M137 356.3h6.6M84.9 373.9h58.7M99 371.6h8.1M105.3 369.3h38.3M107.1 369.3v4.6"/>
<path d="M107.1 377v3M210.6 369.3h7.7"/>
</g>
<g fill="#000" stroke="#000" stroke-width=".35">
<path d="M86.7 52l.5 3.1h-1zM107.1 56.6l.5 3.1h-1zM106.6 49h1l-.5 3zM343.9 60l3-.5v1zM510.1 59.5l3.1 .5-3.1 .5zM391.5 118.5l3 .5-3 .5zM402.1 119l3.1-.5v1zM420.4 132.9l3-.5v1zM430 132.4l3.1 .5-3.1 .5zM355.9 140.3h1l-.5 3.1zM379.3 156.1l.5 3h-1zM378.8 140.3h1l-.5 3.1z"/>
<path d="M452.4 159.4h1.1l-.6 3zM452.9 148.1l.6 3.1h-1.1zM356.4 162.4l.5 3.1h-1zM394.5 177.7l3.1-.5v1zM423.7 177.2l3 .5-3 .5zM86.2 370.9h1l-.5 3zM106.6 366.3h1l-.5 3zM107.1 373.9l.5 3.1h-1z"/>
</g>
<!-- layer: Smart Centers -->
<path d="M426.7 145.1v7.5M426.7 154.4v1.8M426.7 158v7.5" fill="none" stroke="#000" stroke-width=".35"/>
<g font-size="5.3">
<text x="412.5" y="92">TOP VIEW</text>
<text x="440" y="257.8">rabbet guides</text>
<text x="404.9" y="265.4">Left: interior - G59</text>
<text x="454.3" y="265.4">-</text>
<text x="463.5" y="265.4">Right: exterior - G59</text>
<text x="428.5" y="296.6">Note on rabbeting</text>
<text x="271.4" y="382.7">FRONT VIEW</text>
<text x="272.6" y="392.9">Note on drilling and rabbeting</text>
</g>
<text font-size="5" x="495.2" y="136.9">TYPICAL DETAIL</text>
<g font-size="4.6">
<text x="418.8" y="373.8">N 001</text>
<text x="419" y="380.1">3X86 0</text>
<text x="419" y="386.2">3X86</text>
</g>
<g font-size="4.3">
<text x="87.3" y="55.8">1.438</text>
<text x="422.1" y="61.5">20.000</text>
<text x="122.9" y="70.1">94.718</text>
<text x="122.9" y="74.9">93.218</text>
<text x="409.3" y="120.5">0.300 rabbet width</text>
<text x="437.2" y="134.4">0.500 drill diameter</text>
<text x="374" y="148.3">0.500</text>
<text x="457.1" y="146.2">0.563 drill depth</text>
<text x="351.1" y="151.8">0.750</text>
<text x="369.7" y="153.4">stile depth</text>
<text x="343.2" y="157">stile thickness</text>
<text x="122.9" y="164.9">64.875</text>
<text x="122.9" y="169.6">63.375</text>
<text x="405.2" y="179.2">1.268</text>
<text x="78.9" y="214.5">101.375</text>
<text x="100.6" y="214.5">98.500</text>
<text x="122.9" y="259.5">35.063</text>
<text x="122.9" y="264.3">33.563</text>
<text x="392" y="272.6">left rabbeting</text>
<text x="425" y="272.2">left rabbeting</text>
<text x="458.8" y="272.6">right rabbeting</text>
<text x="493.8" y="272.2">right rabbeting</text>
<text x="400.9" y="277.7">start</text>
<text x="432" y="277.3">lenght</text>
<text x="469.2" y="277.7">start</text>
<text x="502.3" y="277.3">lenght</text>
<text x="396.7" y="284.3">100.50 in</text>
<text x="429.6" y="284.3">102.50 in</text>
<text x="465.1" y="284.3">83.886 in</text>
<text x="501.3" y="284.3">75.71 in</text>
<text x="125.2" y="353.1">5.595</text>
<text x="125.2" y="357.8">4.095</text>
<text x="219.4" y="370.8">0.000</text>
<text x="87.3" y="373.1">1.438</text>
<text x="418.8" y="392.4">0.02 in</text>
<text x="386.7" y="411.6">5.00 in</text>
<text x="431.3" y="411.1">1:8</text>
<text x="516.9" y="411.1">1/1</text>
</g>
<g font-size="3.9">
<text x="369.9" y="404.5">LD:4.50 in / RD:12.00 in</text>
<text x="420" y="403.6">L:Inswing / R:Outswing</text>
<text x="467.2" y="403.6">L:right-hand hinging / R:right-hand hinging</text>
</g>
<g font-size="3.5">
<text x="495.1" y="142.4">Reference</text>
<text x="495.2" y="147.5">- Only machine if displayed.</text>
<text x="428.7" y="302.1">Only machine if displayed.</text>
<text x="428.7" y="307.2">measured from the bottom edge of the stile panel</text>
<text x="350.8" y="373.6">ORDER NUMBER</text>
<text x="350.8" y="379.9">COMPONENT ID</text>
<text x="350.8" y="386.1">SERIES</text>
<text x="350.8" y="392.2">TOLERANCE</text>
<text x="272.8" y="398.4">Only machine if displayed.</text>
<text x="369.6" y="398.4">CLEARANCE</text>
<text x="430.4" y="397.8">SWING</text>
<text x="494.5" y="397.6">HINGE</text>
<text x="272.8" y="403.5">Solid circles : machine on the front side</text>
<text x="350.8" y="404.5">FLOOR</text>
<text x="272.7" y="408.6">Broken circles: machine on the back side</text>
<text x="350.8" y="410.5">CEILING</text>
<text x="417.5" y="410.9">SCALE</text>
<text x="452.1" y="410.9">WEIGHT</text>
<text x="502.9" y="410.9">SHEET</text>
</g>
</svg>
